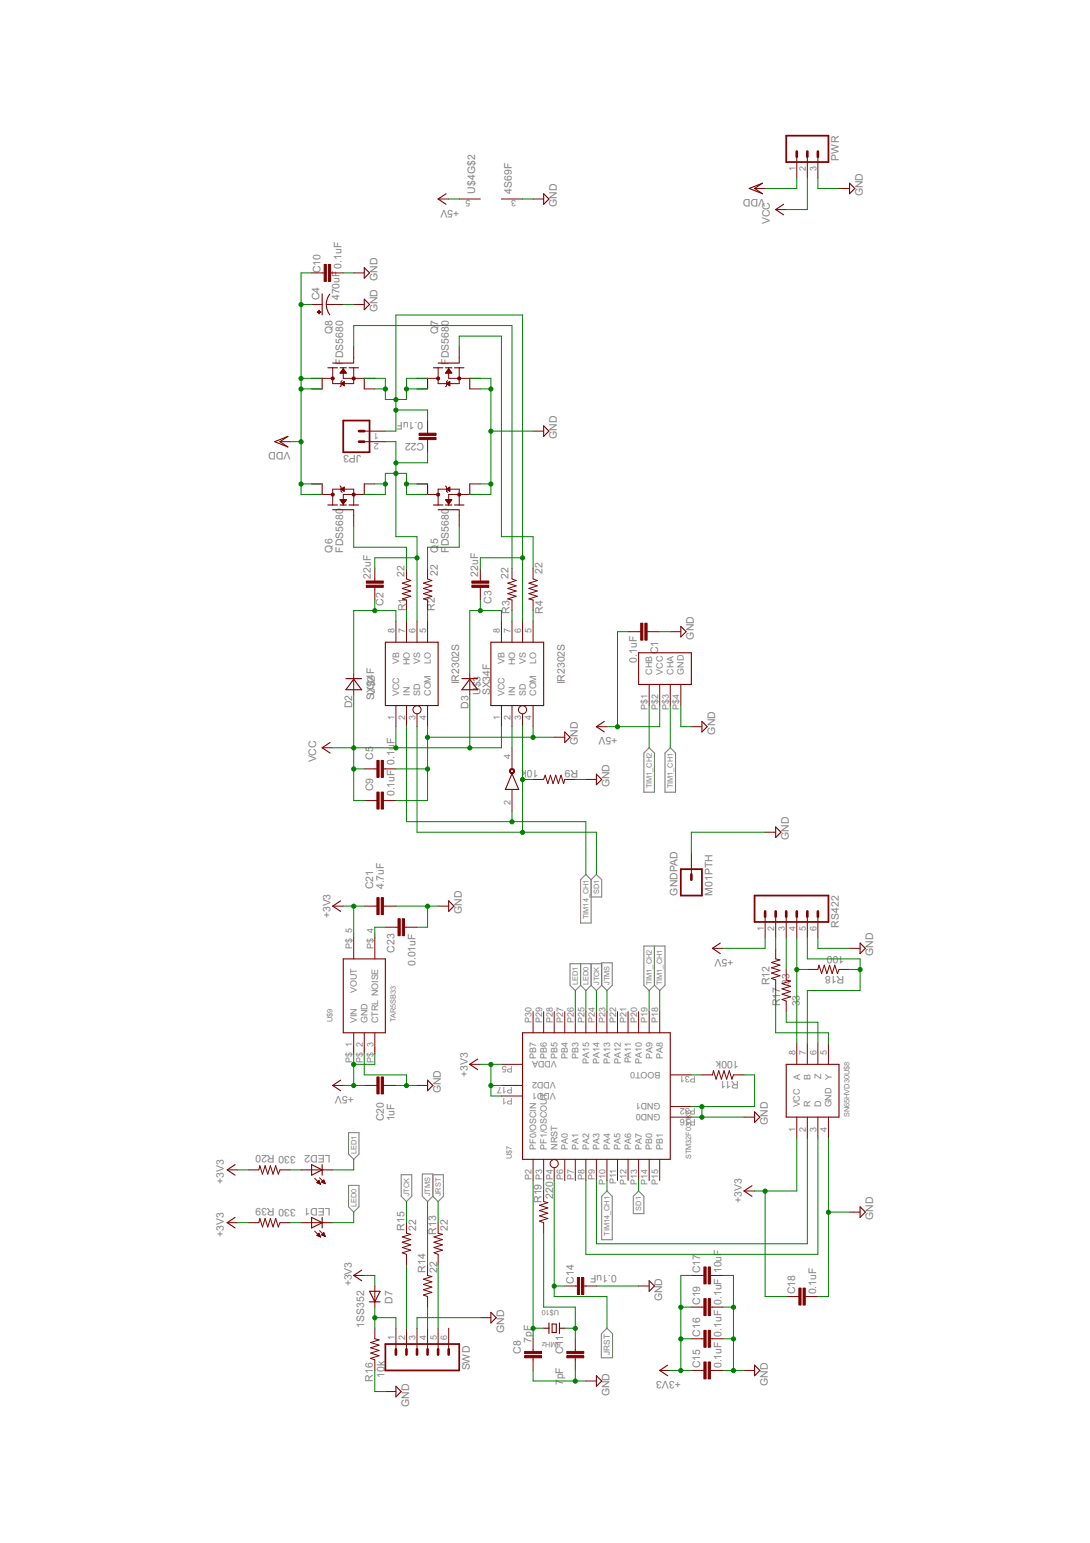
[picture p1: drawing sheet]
<svg xmlns="http://www.w3.org/2000/svg" width="210mm" height="297mm" viewBox="0 0 210 297" stroke-linecap="round" stroke-linejoin="round" font-family="sans-serif">
<g fill="none" stroke="#808080" stroke-width=".21">
<path d="M124 145l1-1 1 1v7.5h-2zM128.1 145l1-1 1 1v7.5h-2zM111.8 169.4l1-1.1 1 1.1v8.3h-2zM113.8 169.4l1.1-1.1 1 1.1v3.3h-2.1M111.8 185.5v4.2M111.8 189.7l1 1 1-1M113.8 189.7l1.1 1 1-1M113.8 185.5v4.2M115.9 185.4h2v4.3l-1 1-1-1zM115.9 185.5h-6.1v4.2l1 1 1-1M124 182.1h4.1v7.6l-1.1 1-1-1-1 1-1-1zM126 182.1v7.6"/>
<path d="M67.1 218h2v4.2l-1 1-1-1zM67.1 228.2h2v4.1l-1 1-1-1zM77.3 226.1h2v4.2l-1 1-1-1zM81.3 226h2.1v4.3l-1.1 1-1-1zM83.4 226.1h2v4.2l-1 1-1-1M116.9 229.3l1 1v8.4h-2v-8.4zM122 230.3l1-1 1 1v3.3h-2zM116.9 255.7l1.1 1.1v4.6h-2.2v-4.6z"/>
</g>
<g fill="none" stroke="#800000" stroke-width=".21">
<path d="M85.9 37.3l-1.5 1 1.5 1M104.7 37.3l1 1-1 1zM144.3 36.3l2.5-1-1.5 1 1.5 1zM150.9 39.3l-1.5 1 1.5 1.1M163.6 35.3l1 1-1 1zM62 56.6v4M63.5 56.6a3.2 3.2 0 0 0 0 4M70.1 51.5l1.1 1-1.1 1.1zM70.1 57.6l1.1 1-1.1 1zM62 72.8v2.1M63.1 70.8h1.9M64.1 69.9h4"/>
<path d="M65.5 70.8h1.2M67.2 70.8h1.8M70.1 72.8v2.1M82.3 72.8v2.1M83.5 70.8h1.8M84.4 69.9h4M85.8 70.8h1.2M87.5 70.8h1.8M90.5 72.8v2.1M52.9 85l2.5-1-1.5 1 1.5 1zM62 93.2v2M63.1 97.2h1.9"/>
<path d="M64.1 98.1h4M65.5 97.2h1.2M67.2 97.2h1.8M70.1 93.2v2M82.3 93.2v2M83.5 97.2h1.8M84.4 98.1h4M85.8 97.2h1.2M87.5 97.2h1.8M90.5 93.2v2M104.7 82l1 1-1 1zM66.6 130.6h3"/>
<path d="M68.1 130.7l1.5 2.1h-3zM74.2 123.6h10.2v12.2h-10.2zM88.9 130.6h3.1M90.5 130.7l1.5 2.1h-3.1zM94.5 123.6h10.2v12.2h-10.2zM116.4 138.9l-1.5 1 1.5 1M123 125.7h10.1v6.1h-10.1zM131.1 120.6l1 1-1 1zM135.2 138.9l1 1-1 1zM63.6 142.9l-1.6 1.1 1.6 1M98.6 148.9l1.3 3.1h-2.6zM108.8 140.9l1 1-1 1z"/>
<path d="M114.9 149l1 1.1-1 1zM149.4 159.2l1 1-1 1zM65.6 173.4l-1.5 1 1.5 1.1M86.4 173.4l1 1-1 1.1zM66.1 184.6h8.1v14.2h-8.1zM100.6 198.8h28.5v24.4h-28.5zM138.7 181.5l-1.5 1.1 1.5 1M165.6 181.5l1 1.1-1 1zM65.6 207.9l-1.5 1.1 1.5 1M82.3 207.9l1.1 1.1-1.1 1zM92 203.9l-1.5 1 1.5 1M145.3 214l1 1.1-1 1z"/>
<path d="M151.4 204.9h10.2v10.2h-10.2zM45.3 234.4l-1.5 1 1.5 1M45.3 224.2l-1.5 1 1.5 1M60 234.4l2 1-2 1zM60 224.2l2 1-2 1zM62 224.2v2M62 234.4v2M144.8 228.3l-1.5 1 1.5 1M165.6 232.3l1 1-1 1.1zM69.6 244.5l-1.5 1 1.5 1M71.2 248.6h2l-1 2zM71.2 250.6h2"/>
<path d="M94.5 252.6l1 1.1-1 1zM104.7 255.7h1M105.7 254.7v2M106.3 254.9h.8v1.6h-.8zM107.7 254.7v2M107.7 255.7h1.1M125 246.5l1 1.1-1 1zM76.2 266.9l1.1 1-1.1 1zM114.9 264.8l1 1.1-1 1zM128.6 262.8l-1.6 1 1.6 1M145.3 262.8l1 1-1 1z"/>
</g>
<g fill="none" stroke="#800000" stroke-width=".19">
<path d="M84.4 38.3h2M88.4 38.3h4.1M96.6 38.3h4M102.7 38.3h2M145.3 36.3h2M153.4 30.2v4M155.5 30.2v4M157.5 30.2v4M161.6 36.3h2M60 58.6h2M60 52.5h2.4M62.8 58.6h3.3"/>
<path d="M63.6 52.5h2.5M68.1 58.6h2M68.1 52.5h2M149.4 40.3h2M60 72.8h4.1M60 74.9h2M64.1 70.8v3.1h4v-3.1M65.5 71.8h.1M65.6 71.7v.1M65.7 71.6v.2M65.7 73.9l.6-.5v.9zM65.8 71.4v.4"/>
<path d="M65.8 73.8v.1M65.9 71.3v.5M65.9 73.7v.3M65.9 73.3l-.2 .1v.9l-.2 .2M66 71.2v.6M66 73.7v.3M66 71.1v.7M66 73.6v.5M66.1 70.8v2h6.1M66.1 71l.6 .8h-1.2zM66.1 71.1v.7M66.1 73.6v.5"/>
<path d="M66.2 71.2v.6M66.2 73.5v.7M66.3 71.3v.5M66.4 71.4v.4M66.5 71.5v.3M66.6 71.7v.1M66.7 71.8h.1M68.1 66.7v3.1M70.1 74.9h2.1M80.3 72.8h4.1M80.3 74.9h2M84.4 70.8v3.1h4v-3.1"/>
<path d="M85.9 71.7v.1M86 71.6v.2M86 73.9l.6-.5v.9zM86.1 71.5v.3M86.1 73.8v.1M86.1 71.4v.4M86.1 73.8v.2M86.2 73.3l-.2 .1v.9l-.2 .2M86.2 71.2v.6M86.2 73.7v.3M86.3 71.1v.7M86.3 73.6v.5"/>
<path d="M86.4 70.8v2h6.1M86.4 71l.6 .8h-1.2zM86.4 73.6v.5M86.5 71.1v.7M86.5 73.5v.7M86.6 71.3v.5M86.7 71.4v.4M86.8 71.5v.3M86.9 71.6v.2M87 71.8h.1M88.4 66.7v3.1M90.5 74.9h2"/>
<path d="M53.9 85h2M60 95.2h4.1M60 93.2h2M64.1 97.2v-3h4v3M65.5 96.2h1.2l-.6 .8zM65.5 93.6l.2 .2v.8l.2 .2M65.5 96.2h.1M65.6 96.2v.2M65.7 96.2v.3M65.7 94.2l.6-.4v.8zM65.8 94.1v.1M65.8 96.2v.4"/>
<path d="M65.9 94.1v.2M65.9 96.2v.5M66 94v.4M66 96.2v.6M66 93.9v.5M66 96.2v.8M66.1 93.9v.6M66.1 96.2v.8M66.2 93.8v.7M66.2 96.2v.6M66.3 96.2v.5M66.4 96.2v.4"/>
<path d="M66.5 96.2v.3M66.6 96.2v.2M66.7 96.2h.1M68.1 98.2v3.1M70.1 83h4.1M70.1 85h4.1M70.1 93.2h2.1M72.2 95.2h-6.1v2M80.3 95.2h4.1M80.3 93.2h2M82.3 81v2.4M82.3 84.6v2.5"/>
<path d="M84.4 97.2v-3h4v3M85.8 93.6l.2 .2v.8l.2 .2M85.8 96.2h1.2l-.6 .8zM85.9 96.2v.1M86 96.2v.2M86 94.2l.6-.4v.8zM86.1 94.1v.1M86.1 96.2v.3M86.1 94.1v.2M86.1 96.2v.5M86.2 94v.3M86.2 96.2v.6"/>
<path d="M86.3 94v.4M86.3 96.2v.7M86.4 93.9v.5M86.5 93.8v.7M86.5 96.2v.7M86.6 96.2v.6M86.7 96.2v.4M86.8 96.2v.3M86.9 96.2v.2M87 96.2v.1M88.4 98.2v3.1M90.5 93.2h2"/>
<path d="M92.5 95.2h-6.1v2M102.7 83h2M72.2 109.4v2.4M72.2 113.1v2.4M76.2 119.6v4M78.3 109.4v2l.8 .4-1.6 .5 1.6 .5-1.6 .5 1.6 .5-1.6 .5 1.6 .5-1.6 .5 .8 .2v2M78.3 119.6v4M80.3 119.6v4M82.3 109.4v2l.9 .4-1.7 .5 1.7 .5-1.7 .5 1.7 .5-1.7 .5 1.7 .5-1.7 .5 .8 .2v2M82.3 119.6v4M92.5 109.4v2.4M92.5 113.1v2.4"/>
<path d="M96.6 119.6v4M98.6 109.4v2l.8 .4-1.6 .5 1.6 .5-1.6 .5 1.6 .5-1.6 .5 1.6 .5-1.6 .5 .8 .2v2M98.6 119.6v4M100.6 119.6v4M102.7 109.4v2l.8 .4-1.6 .5 1.6 .5-1.6 .5 1.6 .5-1.6 .5 1.6 .5-1.6 .5 .8 .2v2M102.7 119.6v4M68.1 129.7v4.1M76.2 135.8v4.1M78.3 135.8v4.1M80.3 137.4v2.5M82.3 135.8v4.1M90.5 129.7v4.1"/>
<path d="M96.6 135.8v4.1M98.6 135.8v4.1M100.6 137.4v2.5M102.7 135.8v4.1M114.9 139.9h2M120.9 121.6h2.5M124.6 121.6h2.4M125 131.8v4M127 131.8v4M129.1 121.6h2M129.1 131.8v4M131.1 131.8v4"/>
<path d="M133.1 139.9h2.1M62 144h2.1M70.1 148h2.5M70.1 154.1h2.5M73.8 148h2.4M73.8 154.1h2.4M98.6 144v4M98.6 152.1v4M102.7 150.1h2l.3-.9 .5 1.7 .5-1.7 .5 1.7 .5-1.7 .5 1.7 .5-1.7 .5 1.7 .3-.8h2M106.7 141.9h2.1M112.8 150.1h2.1M64.1 174.4h2"/>
<path d="M70.1 174.4h2.5M73.8 174.4h2.4M74.2 178.5h2.5M77.9 178.5h2.4M84.4 174.4h2M133.1 164.3v4M147.3 160.2h2.1M147.3 176.5v4M149.4 176.5v4M151.4 176.5v4M153.4 176.5v4M155.5 176.5v4"/>
<path d="M157.5 176.5v4M68.1 180.5v4.1M68.1 198.8v4.1M70.1 198.8v4.1M72.2 180.5v4.1M72.2 198.8v4.1M102.7 194.8v4M104.7 194.8v4M106.7 194.8v4M108.8 194.8v4M110.8 194.8v4M112.8 194.8v4"/>
<path d="M114.9 194.8v4M116.9 194.8v4M118.9 194.8v4M120.9 194.8v4M123 194.8v4M125 194.8v4M127 194.8v4M137.2 182.6h2M149.4 182.6v2l.8 .2-1.6 .5 1.6 .5-1.6 .5 1.6 .5-1.6 .5 1.6 .5-1.6 .5 .8 .4v2M151.4 186.6v2.1l.8 .1-1.6 .6 1.6 .5-1.6 .5 1.6 .5-1.6 .5 1.6 .5-1.6 .5 .8 .3v2.1M155.5 186.6h2l.2-.8 .5 1.6 .5-1.6 .5 1.6 .5-1.6 .6 1.6 .5-1.6 .5 1.6 .3-.8h2M163.6 182.6h2"/>
<path d="M64.1 209h2M70.1 209h2.5M73.8 209h2.4M80.3 209h2M90.5 204.9h2M96.6 204.9h4M96.6 211h4M96.6 209h4M129.1 215.1h4M129.1 206.9h4M129.1 213h4M135.2 206.9h2l.2-.8 .5 1.7 .5-1.7 .5 1.7 .5-1.7 .5 1.7 .5-1.7 .5 1.7 .3-.9h2.1"/>
<path d="M143.3 215.1h2M153.4 200.9v4M153.4 215.1v4M155.5 200.9v4M155.5 215.1v4M157.5 200.9v4M157.5 215.1v4M159.5 200.9v4M159.5 215.1v4M43.8 235.4h2M43.8 225.2h2M47.8 235.4h2l.2-.8 .5 1.6 .6-1.6 .5 1.6 .5-1.6 .5 1.6 .5-1.6 .5 1.6 .3-.8h2"/>
<path d="M47.8 225.2h2l.2-.8 .5 1.6 .6-1.6 .5 1.6 .5-1.6 .5 1.6 .5-1.6 .5 1.6 .3-.8h2M58 235.4h6.1M58 225.2h6.1M60.6 237l1.1 1.1M60.6 226.8l1.1 1.2M61 237.8l.4-.4 .3 .7zM61.1 227.6v.1M61.1 237.7v.1M61.2 227.5v.2M61.2 237.7v.2M61.3 227.4v.4M61.3 237.6v.3"/>
<path d="M61.4 227.3v.5M61.4 237.5v.5M61.4 227.2l.3 .8-.7-.3zM61.5 236.9l1.1 1.1M61.5 227.5v.4M61.5 237.7v.3M61.5 226.7l1.1 1.2M61.6 227.7v.2M61.6 237.9v.2M61.7 227.9v.1M61.7 238.1h.1M61.9 227.6l.4-.4 .3 .7z"/>
<path d="M62 227.5v.1M62 237.7h.1M62.1 227.4v.2M62.1 237.6v.2M62.2 227.3v.4M62.2 237.5v.3M62.3 227.2v.5M62.3 237.4v.4M62.3 237.3l.3 .7-.7-.3zM62.4 227.2v.5M62.4 237.3v.6M62.4 227.4v.4"/>
<path d="M62.4 237.6v.3M62.5 227.6v.2M62.5 237.8v.2M62.6 227.8v.1M62.6 238h.1M78.3 235.4v2l.8 .2-1.6 .5 1.6 .5-1.6 .5 1.6 .5-1.6 .6 1.6 .5-1.6 .5 .8 .3v2M84.4 235.4v2l.8 .2-1.6 .5 1.6 .5-1.6 .5 1.6 .5-1.6 .6 1.6 .5-1.6 .5 .8 .3v2M102.7 223.2v4M104.7 223.2v4M104.7 229.3v2l.8 .2-1.6 .5 1.6 .5-1.6 .5 1.6 .6-1.6 .5 1.6 .5-1.6 .5 .8 .3v2M106.7 224.8v2.4M108.8 223.2v4"/>
<path d="M110.8 223.2v4M112.8 223.2v4M114.9 223.2v4M116.9 223.2v4M118.9 223.2v4M120.9 223.2v4M123 223.2v4M125 223.2v4M127 223.2v4M143.3 229.3h2M163.6 233.3h2M68.1 245.5h2"/>
<path d="M72.2 247.6v4M72.2 255.7v2l.8 .2-1.6 .5 1.6 .6-1.6 .5 1.6 .5-1.6 .5 1.6 .5-1.6 .5 .8 .3v2M76.2 255.7v4.1M78.3 255.7v4.1M80.3 255.7v4.1M82.3 243.5v2l.9 .2-1.7 .6 1.7 .5-1.7 .5 1.7 .5-1.7 .5 1.7 .5-1.7 .5 .8 .3v2M82.3 255.7v4.1M84.4 255.7v4.1M86.4 255.7v4.1M92.5 253.7h2M102.7 257.7v2.5M108.8 247.6h2.4"/>
<path d="M110.8 257.7v2.5M112.4 247.6h2.5M123 247.6h2M133.1 245.5h2.5M133.1 257.7h2.5M133.1 251.6h2.5M136.8 245.5h2.4M136.8 257.7h2.4M136.8 251.6h2.4M151.4 249.6h2.4M155.1 249.6h2.4M74.2 267.9h2"/>
<path d="M102.7 261.4v2.4M110.8 261.4v2.4M112.8 265.9h2.1M127 263.8h2.1M133.1 263.8h2.5M136.8 263.8h2.4M143.3 263.8h2"/>
<circle cx="80.3" cy="136.6" r=".78"/>
<circle cx="100.6" cy="136.6" r=".78"/>
<circle cx="106.7" cy="224" r=".78"/>
</g>
<g fill="#800000" stroke="#800000" stroke-width=".19">
<path d="M70.5 111.8h3.3v.5h-3.3z"/>
<path d="M70.5 112.6h3.3v.5h-3.3z"/>
<path d="M90.9 111.8h3.2v.5h-3.2z"/>
<path d="M90.9 112.6h3.2v.5h-3.2z"/>
<path d="M61.4 59.7l.1 .7z"/>
<path d="M61.1 60l.7 .1z"/>
<path d="M73.4 146.4h.4v3.2h-.4z"/>
<path d="M72.6 146.4h.4v3.2h-.4z"/>
<path d="M73.4 152.5h.4v3.2h-.4z"/>
<path d="M72.6 152.5h.4v3.2h-.4z"/>
<path d="M63.2 50.9h.5v3.3h-.5z"/>
<path d="M62.4 50.9h.4v3.3h-.4z"/>
<path d="M101 261h3.3v.4h-3.3z"/>
<path d="M101 260.2h3.3v.4h-3.3z"/>
<path d="M109.2 261h3.2v.4h-3.2z"/>
<path d="M109.2 260.2h3.2v.4h-3.2z"/>
<path d="M112 245.9h.4v3.3h-.4z"/>
<path d="M111.2 245.9h.4v3.3h-.4z"/>
<path d="M136.4 262.2h.4v3.3h-.4z"/>
<path d="M135.6 262.2h.4v3.3h-.4z"/>
<path d="M136.4 256.1h.4v3.3h-.4z"/>
<path d="M135.6 256.1h.4v3.3h-.4z"/>
<path d="M136.4 243.9h.4v3.3h-.4z"/>
<path d="M135.6 243.9h.4v3.3h-.4z"/>
<path d="M154.6 248h.5v3.2h-.5z"/>
<path d="M153.8 248h.5v3.2h-.5z"/>
<path d="M136.4 250h.4v3.3h-.4z"/>
<path d="M135.6 250h.4v3.3h-.4z"/>
<path d="M73.4 207.3h.4v3.3h-.4z"/>
<path d="M72.6 207.3h.4v3.3h-.4z"/>
<path d="M73.4 172.8h.4v3.3h-.4z"/>
<path d="M72.6 172.8h.4v3.3h-.4z"/>
<path d="M77.5 176.9h.4v3.2h-.4z"/>
<path d="M76.6 176.9h.5v3.2h-.5z"/>
<path d="M80.7 83.4h3.3v.4h-3.3z"/>
<path d="M80.7 84.2h3.3v.4h-3.3z"/>
<path d="M123.4 120h.4v3.2h-.4z"/>
<path d="M124.2 120h.4v3.2h-.4z"/>
</g>
<path d="M151.4 26.1h8.1v5.1h-8.1zM66.1 81h5.1v6.1h-5.1zM131.1 167.3h4.1v5.1h-4.1zM145.3 172.4h14.2v5.1h-14.2zM74.2 258.7h14.2v5.1h-14.2z" fill="none" stroke="#800000" stroke-width=".34"/>
<g fill="none" stroke="#800000" stroke-width=".51">
<path d="M153.4 29.2v1M155.5 29.2v1M157.5 29.2v1M69.1 85h1M69.1 83h1M133.1 168.3v1.1M147.3 175.5v1M149.4 175.5v1M151.4 175.5v1M153.4 175.5v1M155.5 175.5v1M157.5 175.5v1"/>
<path d="M76.2 259.8v1M78.3 259.8v1M80.3 259.8v1M82.3 259.8v1M84.4 259.8v1M86.4 259.8v1"/>
</g>
<g fill="#800000" stroke="#800000" stroke-width=".19">
<path d="M98.2 148.1a.51 .51 0 0 1 .9 .1 .51 .51 0 0 1-.5 .7v-.2a.29 .29 0 0 1-.3-.4 .29 .29 0 0 1 .5-.1 .29 .29 0 0 1-.1 .5h-.1v.2a.51 .51 0 0 1-.5-.2 .51 .51 0 0 1 .1-.6z" fill-rule="evenodd"/>
<circle cx="88.4" cy="95.2" r=".3"/>
<circle cx="84.4" cy="95.2" r=".3"/>
<circle cx="68.1" cy="95.2" r=".3"/>
<circle cx="64.1" cy="95.2" r=".3"/>
<circle cx="88.4" cy="72.9" r=".3"/>
<circle cx="84.4" cy="72.9" r=".3"/>
<circle cx="68.1" cy="72.9" r=".3"/>
<circle cx="64.1" cy="72.9" r=".3"/>
</g>
<g fill="none" stroke="#008000" stroke-width=".19">
<path d="M86.4 38.3h2M100.6 38.3h2.1M153.4 34.2v2.1h-6.1M155.5 34.2v6.1h-4.1M157.5 34.2v2.1h4.1M58 58.6h2M60 52.5h-2v42.7h4M66.1 58.6h2M66.1 52.5h2M58 74.9h4M58 72.8h4M68.1 66.7v-4h30.5v46.7"/>
<path d="M70.1 72.8h4.1v4.1h4.1v-4.1h4M72.2 74.9h2M76.2 78.9h6.1v2.1M78.3 74.9h4M88.4 66.7v-2h8.2v38.6h6.1v6.1M90.5 72.8h4v22.4h-4M92.5 74.9h2M55.9 85h2.1M58 93.2h4M70.1 95.2h4.1v-4.1h4.1v4.1h4M72.2 93.2h2M74.2 83h2v-22.4h24.4v59"/>
<path d="M74.2 85h2v18.3h4.1v16.3M78.3 93.2h4M82.3 87.1v2h-6.1M92.5 93.2h2M94.5 83h8.2M68.1 101.3v4h10.2v4.1M72.2 115.5v2M76.2 119.6v-2.1h-8.1v12.2M78.3 117.5v2.1M80.3 107.4h-8.1v2M82.3 117.5v2.1M88.4 101.3v4h-6.1v4.1"/>
<path d="M92.5 115.5v2M96.6 119.6v-2.1h-6.1v12.2M98.6 117.5v2.1M100.6 107.4h-8.1v2M102.7 117.5v2.1M68.1 133.8v20.3h2M76.2 139.9v4.1M78.3 139.9v18.3h34.5v10.1M80.3 139.9v20.3h34.6v8.1M82.3 139.9v14.2h-6.1M90.5 133.8v10.2M96.6 139.9v4.1h-32.5"/>
<path d="M98.6 139.9v4.1M100.6 139.9v20.3M102.7 139.9v2M120.9 121.6h-2v18.3M125 135.8v8.2M127 135.8v4.1h-10.1M127 121.6h2.1M129.1 135.8v8.2M131.1 135.8v4.1h2M68.1 148h2M76.2 148h6.1M82.3 141.9h24.4"/>
<path d="M98.6 156.1v2.1M100.6 150.1h2.1M110.8 150.1h2M66.1 174.4h4M68.1 174.4v6.1M74.2 178.5h-2v2M76.2 174.4h8.2M82.3 174.4v4.1h-2M147.3 160.2h-14.2v4.1M110.8 190.7v4.1M112.8 190.7v4.1M114.9 190.7v4.1"/>
<path d="M116.9 190.7v4.1M125 190.7v4.1M127 190.7v4.1M147.3 180.5v2.1h-8.1M149.4 190.7v8.1h10.1v2.1M149.4 180.5v2.1M151.4 194.8v2h6.1v4.1M151.4 180.5v6.1M153.4 180.5v20.4M153.4 186.6h2.1M155.5 180.5v4.1h10.1v6.1h-10.1v10.2M157.5 180.5v2.1h6.1"/>
<path d="M163.6 186.6h2M66.1 209h4M68.1 202.9v6.1M70.1 202.9v4h8.2v2.1M72.2 202.9v2h-4.1M76.2 209h4.1M92.5 204.9h4.1M94.5 204.9v6.1h2.1M94.5 209h2.1M133.1 215.1h10.2M133.1 206.9h2.1M135.2 213v2.1"/>
<path d="M143.3 206.9h2v6.1h-12.2M153.4 219.1v10.2h-8.1M155.5 219.1v20.3h-40.6v-12.2M157.5 219.1v22.4h-44.7v-14.3M159.5 219.1v30.5h-2M45.8 235.4h2M45.8 225.2h2M55.9 235.4h2.1M55.9 225.2h2.1M68.1 223.2v2h-4M68.1 233.3v2.1h-4M78.3 231.3v4.1"/>
<path d="M82.3 231.3v12.2M84.4 231.3v4.1M102.7 227.2v30.5M104.7 237.4v14.2h6.1v6.1M104.7 227.2v2.1M106.7 227.2v22.4h10.2v6.1M116.9 227.2v2.1M123 227.2v2.1M147.3 229.3v20.3h4.1M159.5 233.3h4.1M70.1 245.5h2.1v2.1M72.2 253.7h4v2"/>
<path d="M72.2 251.6v4.1M78.3 243.5v12.2M82.3 251.6v4.1M84.4 243.5v12.2M92.5 253.7h-12.2v2M102.7 255.7h2M106.7 247.6h2.1M108.8 255.7h2M114.9 247.6h8.1M131.1 257.7h2M131.1 251.6h2M133.1 245.5h-2v18.3"/>
<path d="M139.2 245.5h2v18.3M139.2 257.7h2M139.2 251.6h2M72.2 263.8v4.1h2M102.7 263.8v2.1h10.1M110.8 263.8v2.1M129.1 263.8h4M139.2 263.8h4.1"/>
</g>
<g fill="#008000" stroke="#008000" stroke-width=".19">
<circle cx="102.7" cy="141.9" r=".4"/>
<circle cx="82.3" cy="148" r=".4"/>
<circle cx="82.3" cy="141.9" r=".4"/>
<circle cx="94.5" cy="83" r=".4"/>
<circle cx="94.5" cy="93.2" r=".4"/>
<circle cx="94.5" cy="74.9" r=".4"/>
<circle cx="110.8" cy="265.9" r=".4"/>
<circle cx="141.2" cy="263.8" r=".4"/>
<circle cx="141.2" cy="257.7" r=".4"/>
<circle cx="141.2" cy="251.7" r=".4"/>
<circle cx="159.5" cy="233.4" r=".4"/>
<circle cx="135.2" cy="215.1" r=".4"/>
<circle cx="135.2" cy="213" r=".4"/>
<circle cx="78.3" cy="209" r=".4"/>
<circle cx="82.3" cy="174.5" r=".4"/>
<circle cx="76.2" cy="144" r=".4"/>
<circle cx="68.1" cy="144" r=".4"/>
<circle cx="90.5" cy="144" r=".4"/>
<circle cx="68.1" cy="148" r=".4"/>
<circle cx="58" cy="74.9" r=".4"/>
<circle cx="58" cy="58.6" r=".4"/>
<circle cx="58" cy="85" r=".4"/>
<circle cx="58" cy="93.2" r=".4"/>
<circle cx="58" cy="72.9" r=".4"/>
<circle cx="92.5" cy="117.6" r=".4"/>
<circle cx="76.2" cy="76.9" r=".4"/>
<circle cx="100.6" cy="107.4" r=".4"/>
<circle cx="74.2" cy="74.9" r=".4"/>
<circle cx="78.3" cy="74.9" r=".4"/>
<circle cx="76.2" cy="79" r=".4"/>
<circle cx="76.2" cy="91.1" r=".4"/>
<circle cx="80.3" cy="107.4" r=".4"/>
<circle cx="78.3" cy="93.2" r=".4"/>
<circle cx="74.2" cy="93.2" r=".4"/>
<circle cx="76.2" cy="89.1" r=".4"/>
<circle cx="72.2" cy="117.6" r=".4"/>
<circle cx="110.8" cy="255.7" r=".4"/>
<circle cx="102.7" cy="255.7" r=".4"/>
<circle cx="72.2" cy="253.7" r=".4"/>
<circle cx="106.7" cy="247.6" r=".4"/>
<circle cx="131.1" cy="257.7" r=".4"/>
<circle cx="131.1" cy="263.8" r=".4"/>
<circle cx="131.1" cy="251.7" r=".4"/>
<circle cx="94.5" cy="209" r=".4"/>
<circle cx="94.5" cy="204.9" r=".4"/>
<circle cx="147.3" cy="229.3" r=".4"/>
<circle cx="68.1" cy="174.5" r=".4"/>
<circle cx="153.4" cy="186.6" r=".4"/>
<circle cx="165.6" cy="186.6" r=".4"/>
<circle cx="68.1" cy="204.9" r=".4"/>
<circle cx="68.1" cy="209" r=".4"/>
<circle cx="118.9" cy="139.9" r=".4"/>
<circle cx="98.6" cy="158.2" r=".4"/>
<circle cx="100.6" cy="160.2" r=".4"/>
<circle cx="100.6" cy="150.1" r=".4"/>
</g>
<g font-size="2.2" fill="#808080">
<text x="161.6" y="30.9" transform="rotate(-90 161.6 30.9)">PWR</text>
<text x="88.4" y="40.3" transform="rotate(-180 88.4 40.3)">+5V</text>
<text x="91.5" y="37.3" transform="rotate(-90 91.5 37.3)">U$4G$2</text>
<text x="98.6" y="37.3" transform="rotate(-90 98.6 37.3)">4S69F</text>
<text x="107.2" y="39.8" transform="rotate(-90 107.2 39.8)">GND</text>
<text x="147.3" y="38.3" transform="rotate(-180 147.3 38.3)">VDD</text>
<text x="166.1" y="37.8" transform="rotate(-90 166.1 37.8)">GND</text>
<text x="148.2" y="43.2" transform="rotate(-90 148.2 43.2)">VCC</text>
<text x="61.7" y="52.6" transform="rotate(-90 61.7 52.6)">C10</text>
<text x="65.8" y="51.7" transform="rotate(-90 65.8 51.7)">0.1uF</text>
<text x="61.5" y="57.8" transform="rotate(-90 61.5 57.8)">C4</text>
<text x="65.4" y="57.8" transform="rotate(-90 65.4 57.8)">470uF</text>
<text x="72.7" y="54" transform="rotate(-90 72.7 54)">GND</text>
<text x="64.1" y="64.4" transform="rotate(-90 64.1 64.4)">Q8</text>
<text x="72.7" y="60.1" transform="rotate(-90 72.7 60.1)">GND</text>
<text x="84.4" y="64.4" transform="rotate(-90 84.4 64.4)">Q7</text>
<text x="66.1" y="70.2" transform="rotate(-90 66.1 70.2)">FDS5680</text>
<text x="86.4" y="70.2" transform="rotate(-90 86.4 70.2)">FDS5680</text>
<text x="81.5" y="81.3" transform="rotate(-180 81.5 81.3)">0.1uF</text>
<text x="55.9" y="87.1" transform="rotate(-180 55.9 87.1)">VDD</text>
<text x="69.6" y="87.7" transform="rotate(-180 69.6 87.7)">JP3</text>
<text x="81.7" y="85.3" transform="rotate(-180 81.7 85.3)">C22</text>
<text x="107.2" y="84.5" transform="rotate(-90 107.2 84.5)">GND</text>
<text x="64.1" y="106.4" transform="rotate(-90 64.1 106.4)">Q6</text>
<text x="66.1" y="106.4" transform="rotate(-90 66.1 106.4)">FDS5680</text>
<text x="84.4" y="106.4" transform="rotate(-90 84.4 106.4)">Q</text>
<text x="84.4" y="104.8" transform="rotate(-90 84.4 104.8)">5</text>
<text x="86.4" y="106.4" transform="rotate(-90 86.4 106.4)">F</text>
<text x="86.4" y="105.1" transform="rotate(-90 86.4 105.1)">DS5680</text>
<text x="71.4" y="111.4" transform="rotate(-90 71.4 111.4)">22uF</text>
<text x="77.9" y="111" transform="rotate(-90 77.9 111)">22</text>
<text x="84.3" y="110.9" transform="rotate(-90 84.3 110.9)">22</text>
<text x="92.1" y="111" transform="rotate(-90 92.1 111)">22uF</text>
<text x="97.9" y="111.5" transform="rotate(-90 97.9 111.5)">22</text>
<text x="104.5" y="110.4" transform="rotate(-90 104.5 110.4)">22</text>
<text x="73.8" y="116.6" transform="rotate(-90 73.8 116.6)">C2</text>
<text x="78.1" y="117.7" transform="rotate(-90 78.1 117.7)">R1</text>
<text x="83.7" y="117.6" transform="rotate(-90 83.7 117.6)">R2</text>
<text x="94.6" y="116.3" transform="rotate(-90 94.6 116.3)">C3</text>
<text x="98.1" y="118.2" transform="rotate(-90 98.1 118.2)">R3</text>
<text x="104.5" y="118.1" transform="rotate(-90 104.5 118.1)">R4</text>
<text x="126.7" y="126" transform="rotate(-90 126.7 126)">C1</text>
<text x="133.6" y="123.1" transform="rotate(-90 133.6 123.1)">GND</text>
<text x="88.4" y="131.8" transform="rotate(-90 88.4 131.8)">IR2302S</text>
<text x="108.8" y="131.8" transform="rotate(-90 108.8 131.8)">IR2302S</text>
<text x="122.7" y="127.6" transform="rotate(-90 122.7 127.6)">0.1uF</text>
<text x="67.8" y="136.4" transform="rotate(-90 67.8 136.4)">D2</text>
<text x="72" y="134.7" transform="rotate(-90 72 134.7)">SUX$324F</text>
<text x="90.2" y="136.4" transform="rotate(-90 90.2 136.4)">D3</text>
<text x="92.5" y="133.8" transform="rotate(-90 92.5 133.8)">U$3</text>
<text x="94.4" y="133.9" transform="rotate(-90 94.4 133.9)">SX34F</text>
<text x="111.3" y="143.4" transform="rotate(-90 111.3 143.4)">GND</text>
<text x="118.9" y="141.9" transform="rotate(-180 118.9 141.9)">+5V</text>
<text x="137.7" y="141.4" transform="rotate(-90 137.7 141.4)">GND</text>
<text x="60.9" y="146.8" transform="rotate(-90 60.9 146.8)">VCC</text>
<text x="71.9" y="146.2" transform="rotate(-90 71.9 146.2)">C5</text>
<text x="75.9" y="147.2" transform="rotate(-90 75.9 147.2)">0.1uF</text>
<text x="103.7" y="148.2" transform="rotate(-180 103.7 148.2)">10k</text>
<text x="111.4" y="148.2" transform="rotate(-180 111.4 148.2)">R9</text>
<text x="71.9" y="152.3" transform="rotate(-90 71.9 152.3)">C9</text>
<text x="75.9" y="153.3" transform="rotate(-90 75.9 153.3)">0.1uF</text>
<text x="117.4" y="151.6" transform="rotate(-90 117.4 151.6)">GND</text>
<text x="151.9" y="161.7" transform="rotate(-90 151.9 161.7)">GND</text>
<text x="71.9" y="171.2" transform="rotate(-90 71.9 171.2)">C21</text>
<text x="73.9" y="171.2" transform="rotate(-90 73.9 171.2)">4.7uF</text>
<text x="130.5" y="172.4" transform="rotate(-90 130.5 172.4)">GNDPAD</text>
<text x="137.2" y="172.4" transform="rotate(-90 137.2 172.4)">M01PTH</text>
<text x="63.7" y="176.8" transform="rotate(-90 63.7 176.8)">+3V3</text>
<text x="88.9" y="176" transform="rotate(-90 88.9 176)">GND</text>
<text x="161.6" y="178.6" transform="rotate(-90 161.6 178.6)">RS422</text>
<text x="75.9" y="183.4" transform="rotate(-90 75.9 183.4)">C23</text>
<text x="80" y="186" transform="rotate(-90 80 186)">0.01uF</text>
<text x="141.3" y="184.6" transform="rotate(-180 141.3 184.6)">+5V</text>
<text x="162.6" y="184" transform="rotate(-180 162.6 184)">100</text>
<text x="168.2" y="184.1" transform="rotate(-90 168.2 184.1)">GND</text>
<text x="148.2" y="189.7" transform="rotate(-90 148.2 189.7)">R12</text>
<text x="152" y="189.7" transform="rotate(-90 152 189.7)">33</text>
<text x="162.6" y="187.8" transform="rotate(-180 162.6 187.8)">R18</text>
<text x="150.2" y="193.7" transform="rotate(-90 150.2 193.7)">R17</text>
<text x="154.1" y="193.7" transform="rotate(-90 154.1 193.7)">33</text>
<text x="90.1" y="207.3" transform="rotate(-90 90.1 207.3)">+3V3</text>
<text x="142.3" y="204.3" transform="rotate(-180 142.3 204.3)">100k</text>
<text x="142.3" y="208.1" transform="rotate(-180 142.3 208.1)">R11</text>
<text x="68.1" y="211" transform="rotate(-180 68.1 211)">+5V</text>
<text x="73.9" y="215.9" transform="rotate(-90 73.9 215.9)">C20</text>
<text x="75.9" y="215.9" transform="rotate(-90 75.9 215.9)">1uF</text>
<text x="84.9" y="210.5" transform="rotate(-90 84.9 210.5)">GND</text>
<text x="147.9" y="216.6" transform="rotate(-90 147.9 216.6)">GND</text>
<text x="43.1" y="227.9" transform="rotate(-90 43.1 227.9)">+3V3</text>
<text x="57" y="222.6" transform="rotate(-180 57 222.6)">330 R20</text>
<text x="63.7" y="222.4" transform="rotate(-180 63.7 222.4)">LED2</text>
<text x="57" y="232.7" transform="rotate(-180 57 232.7)">330 R39</text>
<text x="63.7" y="232.5" transform="rotate(-180 63.7 232.5)">LED1</text>
<text x="104.3" y="231.6" transform="rotate(-90 104.3 231.6)">R19</text>
<text x="106.5" y="230.8" transform="rotate(-90 106.5 230.8)">220</text>
<text x="142.9" y="231.6" transform="rotate(-90 142.9 231.6)">+3V3</text>
<text x="43.1" y="238.1" transform="rotate(-90 43.1 238.1)">+3V3</text>
<text x="77.9" y="236.9" transform="rotate(-90 77.9 236.9)">R15</text>
<text x="80.1" y="236.9" transform="rotate(-90 80.1 236.9)">22</text>
<text x="84" y="237.7" transform="rotate(-90 84 237.7)">R13</text>
<text x="86.2" y="236.9" transform="rotate(-90 86.2 236.9)">22</text>
<text x="168.2" y="234.9" transform="rotate(-90 168.2 234.9)">GND</text>
<text x="81.9" y="245" transform="rotate(-90 81.9 245)">R14</text>
<text x="84.2" y="245" transform="rotate(-90 84.2 245)">22</text>
<text x="118.8" y="245.4" transform="rotate(-180 118.8 245.4)">0.1uF</text>
<text x="134.9" y="245.1" transform="rotate(-90 134.9 245.1)">C17</text>
<text x="138.9" y="245.1" transform="rotate(-90 138.9 245.1)">10uF</text>
<text x="67.8" y="247.6" transform="rotate(-90 67.8 247.6)">+3V3</text>
<text x="75.6" y="251" transform="rotate(-90 75.6 251)">D7</text>
<text x="110.5" y="247.2" transform="rotate(-90 110.5 247.2)">C14</text>
<text x="127.5" y="250.5" transform="rotate(-90 127.5 250.5)">GND</text>
<text x="134.9" y="251.2" transform="rotate(-90 134.9 251.2)">C19</text>
<text x="138.9" y="251.2" transform="rotate(-90 138.9 251.2)">0.1uF</text>
<text x="153.1" y="249.2" transform="rotate(-90 153.1 249.2)">C18</text>
<text x="157.2" y="249.2" transform="rotate(-90 157.2 249.2)">0.1uF</text>
<text x="70.2" y="255.6" transform="rotate(-90 70.2 255.6)">1SS352</text>
<text x="97.1" y="256.6" transform="rotate(-90 97.1 256.6)">GND</text>
<text x="134.9" y="257.3" transform="rotate(-90 134.9 257.3)">C16</text>
<text x="138.9" y="257.3" transform="rotate(-90 138.9 257.3)">0.1uF</text>
<text x="90.5" y="263.8" transform="rotate(-90 90.5 263.8)">SWD</text>
<text x="100.3" y="260.6" transform="rotate(-90 100.3 260.6)">C8</text>
<text x="102.3" y="258.5" transform="rotate(-90 102.3 258.5)">7pF</text>
<text x="108.4" y="260.6" transform="rotate(-90 108.4 260.6)">C11</text>
<text x="134.9" y="263.4" transform="rotate(-90 134.9 263.4)">C15</text>
<text x="138.9" y="263.4" transform="rotate(-90 138.9 263.4)">0.1uF</text>
<text x="71.8" y="266" transform="rotate(-90 71.8 266)">R16</text>
<text x="74" y="265.2" transform="rotate(-90 74 265.2)">10k</text>
<text x="108.4" y="266.7" transform="rotate(-90 108.4 266.7)">7</text>
<text x="108.4" y="265.5" transform="rotate(-90 108.4 265.5)">pF</text>
<text x="117.4" y="268.8" transform="rotate(-90 117.4 268.8)">GND</text>
<text x="131.1" y="265.9" transform="rotate(-180 131.1 265.9)">+3V3</text>
<text x="147.9" y="266.8" transform="rotate(-90 147.9 266.8)">GND</text>
<text x="78.8" y="270.9" transform="rotate(-90 78.8 270.9)">GND</text>
</g>
<g font-size="1.9" fill="#808080">
<text x="153.2" y="33" transform="rotate(-90 153.2 33)">1</text>
<text x="155.2" y="33" transform="rotate(-90 155.2 33)">2</text>
<text x="157.2" y="33" transform="rotate(-90 157.2 33)">3</text>
<text x="90.6" y="38.6" transform="rotate(-180 90.6 38.6)">5</text>
<text x="99.4" y="38.6" transform="rotate(-180 99.4 38.6)">3</text>
<text x="73" y="83.3" transform="rotate(-180 73 83.3)">1</text>
<text x="73" y="85.3" transform="rotate(-180 73 85.3)">2</text>
<text x="76" y="121.8" transform="rotate(-90 76 121.8)">8</text>
<text x="78" y="121.8" transform="rotate(-90 78 121.8)">7</text>
<text x="80" y="121.8" transform="rotate(-90 80 121.8)">6</text>
<text x="82.1" y="121.8" transform="rotate(-90 82.1 121.8)">5</text>
<text x="96.3" y="121.8" transform="rotate(-90 96.3 121.8)">8</text>
<text x="98.3" y="121.8" transform="rotate(-90 98.3 121.8)">7</text>
<text x="100.3" y="121.8" transform="rotate(-90 100.3 121.8)">6</text>
<text x="102.4" y="121.8" transform="rotate(-90 102.4 121.8)">5</text>
<text x="76.9" y="127.8" transform="rotate(-90 76.9 127.8)">VB</text>
<text x="78.9" y="128.1" transform="rotate(-90 78.9 128.1)">HO</text>
<text x="80.9" y="127.8" transform="rotate(-90 80.9 127.8)">VS</text>
<text x="83" y="127.8" transform="rotate(-90 83 127.8)">LO</text>
<text x="97.2" y="127.8" transform="rotate(-90 97.2 127.8)">VB</text>
<text x="99.2" y="128.1" transform="rotate(-90 99.2 128.1)">HO</text>
<text x="101.2" y="127.8" transform="rotate(-90 101.2 127.8)">VS</text>
<text x="103.3" y="127.8" transform="rotate(-90 103.3 127.8)">LO</text>
<text x="125.6" y="129.9" transform="rotate(-90 125.6 129.9)">CHB</text>
<text x="127.6" y="129.9" transform="rotate(-90 127.6 129.9)">VCC</text>
<text x="129.7" y="129.9" transform="rotate(-90 129.7 129.9)">CHA</text>
<text x="131.7" y="129.9" transform="rotate(-90 131.7 129.9)">GND</text>
<text x="76.9" y="134" transform="rotate(-90 76.9 134)">VCC</text>
<text x="78.9" y="134" transform="rotate(-90 78.9 134)">IN</text>
<text x="80.9" y="134" transform="rotate(-90 80.9 134)">SD</text>
<text x="83" y="134" transform="rotate(-90 83 134)">COM</text>
<text x="97.2" y="134" transform="rotate(-90 97.2 134)">VCC</text>
<text x="99.2" y="134" transform="rotate(-90 99.2 134)">IN</text>
<text x="101.2" y="134" transform="rotate(-90 101.2 134)">SD</text>
<text x="103.3" y="134" transform="rotate(-90 103.3 134)">COM</text>
<text x="124.7" y="136.7" transform="rotate(-90 124.7 136.7)">P$1</text>
<text x="126.8" y="136.7" transform="rotate(-90 126.8 136.7)">P$2</text>
<text x="128.8" y="136.7" transform="rotate(-90 128.8 136.7)">P$3</text>
<text x="130.8" y="136.7" transform="rotate(-90 130.8 136.7)">P$4</text>
<text x="76" y="138.6" transform="rotate(-90 76 138.6)">1</text>
<text x="78" y="138.6" transform="rotate(-90 78 138.6)">2</text>
<text x="80" y="138.6" transform="rotate(-90 80 138.6)">3</text>
<text x="82.1" y="138.6" transform="rotate(-90 82.1 138.6)">4</text>
<text x="96.3" y="138.6" transform="rotate(-90 96.3 138.6)">1</text>
<text x="98.3" y="138.6" transform="rotate(-90 98.3 138.6)">2</text>
<text x="100.3" y="138.6" transform="rotate(-90 100.3 138.6)">3</text>
<text x="102.4" y="138.6" transform="rotate(-90 102.4 138.6)">4</text>
<text x="98.3" y="146.1" transform="rotate(-90 98.3 146.1)">4</text>
<text x="98.3" y="154.9" transform="rotate(-90 98.3 154.9)">2</text>
<text x="147.1" y="179.3" transform="rotate(-90 147.1 179.3)">1</text>
<text x="149.1" y="179.3" transform="rotate(-90 149.1 179.3)">2</text>
<text x="151.1" y="179.3" transform="rotate(-90 151.1 179.3)">3</text>
<text x="153.2" y="179.3" transform="rotate(-90 153.2 179.3)">4</text>
<text x="155.2" y="179.3" transform="rotate(-90 155.2 179.3)">5</text>
<text x="157.2" y="179.3" transform="rotate(-90 157.2 179.3)">6</text>
<text x="67.8" y="182.7" transform="rotate(-90 67.8 182.7)">P$_5</text>
<text x="71.9" y="182.7" transform="rotate(-90 71.9 182.7)">P$_4</text>
<text x="68.7" y="191.2" transform="rotate(-90 68.7 191.2)">VOUT</text>
<text x="68.7" y="196.9" transform="rotate(-90 68.7 196.9)">VIN</text>
<text x="70.8" y="196.9" transform="rotate(-90 70.8 196.9)">GND</text>
<text x="72.8" y="196.9" transform="rotate(-90 72.8 196.9)">CTRL NOISE</text>
<text x="102.4" y="196.9" transform="rotate(-90 102.4 196.9)">P30</text>
<text x="104.4" y="196.9" transform="rotate(-90 104.4 196.9)">P29</text>
<text x="106.4" y="196.9" transform="rotate(-90 106.4 196.9)">P28</text>
<text x="108.5" y="196.9" transform="rotate(-90 108.5 196.9)">P27</text>
<text x="110.5" y="196.9" transform="rotate(-90 110.5 196.9)">P26</text>
<text x="112.5" y="196.9" transform="rotate(-90 112.5 196.9)">P25</text>
<text x="114.6" y="196.9" transform="rotate(-90 114.6 196.9)">P24</text>
<text x="116.6" y="196.9" transform="rotate(-90 116.6 196.9)">P23</text>
<text x="118.6" y="196.9" transform="rotate(-90 118.6 196.9)">P22</text>
<text x="120.7" y="196.9" transform="rotate(-90 120.7 196.9)">P21</text>
<text x="122.7" y="196.9" transform="rotate(-90 122.7 196.9)">P20</text>
<text x="124.7" y="196.9" transform="rotate(-90 124.7 196.9)">P19</text>
<text x="126.8" y="196.9" transform="rotate(-90 126.8 196.9)">P18</text>
<text x="103.3" y="203.9" transform="rotate(-90 103.3 203.9)">PB7</text>
<text x="105.3" y="203.9" transform="rotate(-90 105.3 203.9)">PB6</text>
<text x="107.3" y="203.9" transform="rotate(-90 107.3 203.9)">PB5</text>
<text x="109.4" y="203.9" transform="rotate(-90 109.4 203.9)">PB4</text>
<text x="111.4" y="203.9" transform="rotate(-90 111.4 203.9)">PB3</text>
<text x="125.6" y="203.8" transform="rotate(-90 125.6 203.8)">PA9</text>
<text x="127.7" y="203.8" transform="rotate(-90 127.7 203.8)">PA8</text>
<text x="153.2" y="203" transform="rotate(-90 153.2 203)">8</text>
<text x="155.2" y="203" transform="rotate(-90 155.2 203)">7</text>
<text x="157.2" y="203" transform="rotate(-90 157.2 203)">6</text>
<text x="159.3" y="203" transform="rotate(-90 159.3 203)">5</text>
<text x="67.8" y="204.7" transform="rotate(-90 67.8 204.7)">P$_1</text>
<text x="69.9" y="204.7" transform="rotate(-90 69.9 204.7)">P$_2</text>
<text x="71.9" y="204.7" transform="rotate(-90 71.9 204.7)">P$_3</text>
<text x="98.8" y="205.2" transform="rotate(-180 98.8 205.2)">P5</text>
<text x="98.8" y="209.3" transform="rotate(-180 98.8 209.3)">P17</text>
<text x="107" y="208.3" transform="rotate(-180 107 208.3)">VDD2</text>
<text x="107.2" y="204.3" transform="rotate(-180 107.2 204.3)">VDDA</text>
<text x="113.4" y="204.7" transform="rotate(-90 113.4 204.7)">PA15</text>
<text x="115.5" y="204.7" transform="rotate(-90 115.5 204.7)">PA14</text>
<text x="117.5" y="204.7" transform="rotate(-90 117.5 204.7)">PA13</text>
<text x="119.5" y="204.7" transform="rotate(-90 119.5 204.7)">PA12</text>
<text x="121.6" y="204.6" transform="rotate(-90 121.6 204.6)">PA11</text>
<text x="123.6" y="204.7" transform="rotate(-90 123.6 204.7)">PA10</text>
<text x="127.2" y="206.3" transform="rotate(-180 127.2 206.3)">BOOT0</text>
<text x="134" y="207.2" transform="rotate(-180 134 207.2)">P31</text>
<text x="154.1" y="207.9" transform="rotate(-90 154.1 207.9)">A</text>
<text x="156.1" y="207.9" transform="rotate(-90 156.1 207.9)">B</text>
<text x="158.1" y="207.8" transform="rotate(-90 158.1 207.8)">Z</text>
<text x="160.2" y="207.9" transform="rotate(-90 160.2 207.9)">Y</text>
<text x="98.8" y="211.3" transform="rotate(-180 98.8 211.3)">P1</text>
<text x="107" y="210.4" transform="rotate(-180 107 210.4)">VDD1</text>
<text x="127.2" y="214.5" transform="rotate(-180 127.2 214.5)">GND0</text>
<text x="127.2" y="212.4" transform="rotate(-180 127.2 212.4)">GND1</text>
<text x="134" y="215.3" transform="rotate(-180 134 215.3)">P16</text>
<text x="134" y="213.3" transform="rotate(-180 134 213.3)">P32</text>
<text x="154.1" y="213.2" transform="rotate(-90 154.1 213.2)">VCC</text>
<text x="156.1" y="213.2" transform="rotate(-90 156.1 213.2)">R</text>
<text x="158.1" y="213.2" transform="rotate(-90 158.1 213.2)">D</text>
<text x="160.1" y="213.2" transform="rotate(-90 160.1 213.2)">GND</text>
<text x="103.3" y="221.3" transform="rotate(-90 103.3 221.3)">PF0/OSCIN</text>
<text x="105.3" y="221.3" transform="rotate(-90 105.3 221.3)">PF1/OSCOUT</text>
<text x="107.3" y="221.3" transform="rotate(-90 107.3 221.3)">NRST</text>
<text x="109.4" y="221.3" transform="rotate(-90 109.4 221.3)">PA0</text>
<text x="111.4" y="221.3" transform="rotate(-90 111.4 221.3)">PA1</text>
<text x="113.4" y="221.3" transform="rotate(-90 113.4 221.3)">PA2</text>
<text x="115.5" y="221.3" transform="rotate(-90 115.5 221.3)">PA3</text>
<text x="117.5" y="221.3" transform="rotate(-90 117.5 221.3)">PA4</text>
<text x="119.5" y="221.3" transform="rotate(-90 119.5 221.3)">PA5</text>
<text x="121.6" y="221.3" transform="rotate(-90 121.6 221.3)">PA6</text>
<text x="123.6" y="221.3" transform="rotate(-90 123.6 221.3)">PA7</text>
<text x="125.6" y="221.3" transform="rotate(-90 125.6 221.3)">PB0</text>
<text x="127.6" y="221.3" transform="rotate(-90 127.6 221.3)">PB1</text>
<text x="153.2" y="217.9" transform="rotate(-90 153.2 217.9)">1</text>
<text x="155.2" y="217.9" transform="rotate(-90 155.2 217.9)">2</text>
<text x="157.2" y="217.9" transform="rotate(-90 157.2 217.9)">3</text>
<text x="159.3" y="217.9" transform="rotate(-90 159.3 217.9)">4</text>
<text x="102.4" y="227.2" transform="rotate(-90 102.4 227.2)">P2</text>
<text x="104.4" y="227.2" transform="rotate(-90 104.4 227.2)">P3</text>
<text x="106.4" y="227.2" transform="rotate(-90 106.4 227.2)">P4</text>
<text x="108.5" y="227.2" transform="rotate(-90 108.5 227.2)">P6</text>
<text x="110.5" y="227.2" transform="rotate(-90 110.5 227.2)">P7</text>
<text x="112.5" y="227.2" transform="rotate(-90 112.5 227.2)">P8</text>
<text x="114.6" y="227.2" transform="rotate(-90 114.6 227.2)">P9</text>
<text x="118.6" y="228" transform="rotate(-90 118.6 228)">P11</text>
<text x="116.6" y="228.1" transform="rotate(-90 116.6 228.1)">P10</text>
<text x="120.7" y="228.1" transform="rotate(-90 120.7 228.1)">P12</text>
<text x="122.7" y="228.1" transform="rotate(-90 122.7 228.1)">P13</text>
<text x="124.7" y="228.1" transform="rotate(-90 124.7 228.1)">P14</text>
<text x="126.8" y="228.1" transform="rotate(-90 126.8 228.1)">P15</text>
<text x="76" y="257.9" transform="rotate(-90 76 257.9)">1</text>
<text x="78" y="257.9" transform="rotate(-90 78 257.9)">2</text>
<text x="80" y="257.9" transform="rotate(-90 80 257.9)">3</text>
<text x="82.1" y="257.9" transform="rotate(-90 82.1 257.9)">4</text>
<text x="84.1" y="257.9" transform="rotate(-90 84.1 257.9)">5</text>
<text x="86.1" y="257.9" transform="rotate(-90 86.1 257.9)">6</text>
</g>
<text font-size="1.8" fill="#808080" x="117.5" y="260.8" transform="rotate(-90 117.5 260.8)">JRST</text>
<g font-size="1.6" fill="#808080">
<text x="125.5" y="151.8" transform="rotate(-90 125.5 151.8)">TIM1_CH2</text>
<text x="129.6" y="151.8" transform="rotate(-90 129.6 151.8)">TIM1_CH1</text>
<text x="115.4" y="172.1" transform="rotate(-90 115.4 172.1)">SD1</text>
<text x="113.3" y="176.9" transform="rotate(-90 113.3 176.9)">TIM14_CH1</text>
<text x="111.3" y="189.7" transform="rotate(-90 111.3 189.7)">LED1</text>
<text x="113.3" y="189.7" transform="rotate(-90 113.3 189.7)">LED0</text>
<text x="115.4" y="189.7" transform="rotate(-90 115.4 189.7)">JTCK</text>
<text x="117.4" y="189.7" transform="rotate(-90 117.4 189.7)">JTMS</text>
<text x="125.5" y="189.7" transform="rotate(-90 125.5 189.7)">TIM1_CH2</text>
<text x="127.5" y="189.7" transform="rotate(-90 127.5 189.7)">TIM1_CH1</text>
<text x="64.1" y="196.8" transform="rotate(-90 64.1 196.8)">U$9</text>
<text x="76.3" y="196.8" transform="rotate(-90 76.3 196.8)">TAR5SB33</text>
<text x="163.6" y="215.1" transform="rotate(-90 163.6 215.1)">SN65HVD30U$8</text>
<text x="68.6" y="222.2" transform="rotate(-90 68.6 222.2)">LED1</text>
<text x="133.1" y="223.2" transform="rotate(-90 133.1 223.2)">STM32F030K6</text>
<text x="68.6" y="232.3" transform="rotate(-90 68.6 232.3)">LED0</text>
<text x="78.8" y="230.3" transform="rotate(-90 78.8 230.3)">JTCK</text>
<text x="82.9" y="230.3" transform="rotate(-90 82.9 230.3)">JTMS</text>
<text x="84.9" y="230.3" transform="rotate(-90 84.9 230.3)">JRST</text>
<text x="123.5" y="233.1" transform="rotate(-90 123.5 233.1)">SD1</text>
<text x="117.4" y="237.9" transform="rotate(-90 117.4 237.9)">TIM14_CH1</text>
<text x="107.7" y="252.3" transform="rotate(-180 107.7 252.3)">U$10</text>
<text x="108" y="258.3" transform="rotate(-180 108 258.3)">8MHz</text>
</g>
<text font-size="1.6" fill="#7f7f7f" x="98.6" y="223.2" transform="rotate(-90 98.6 223.2)">U$7</text>
</svg>
